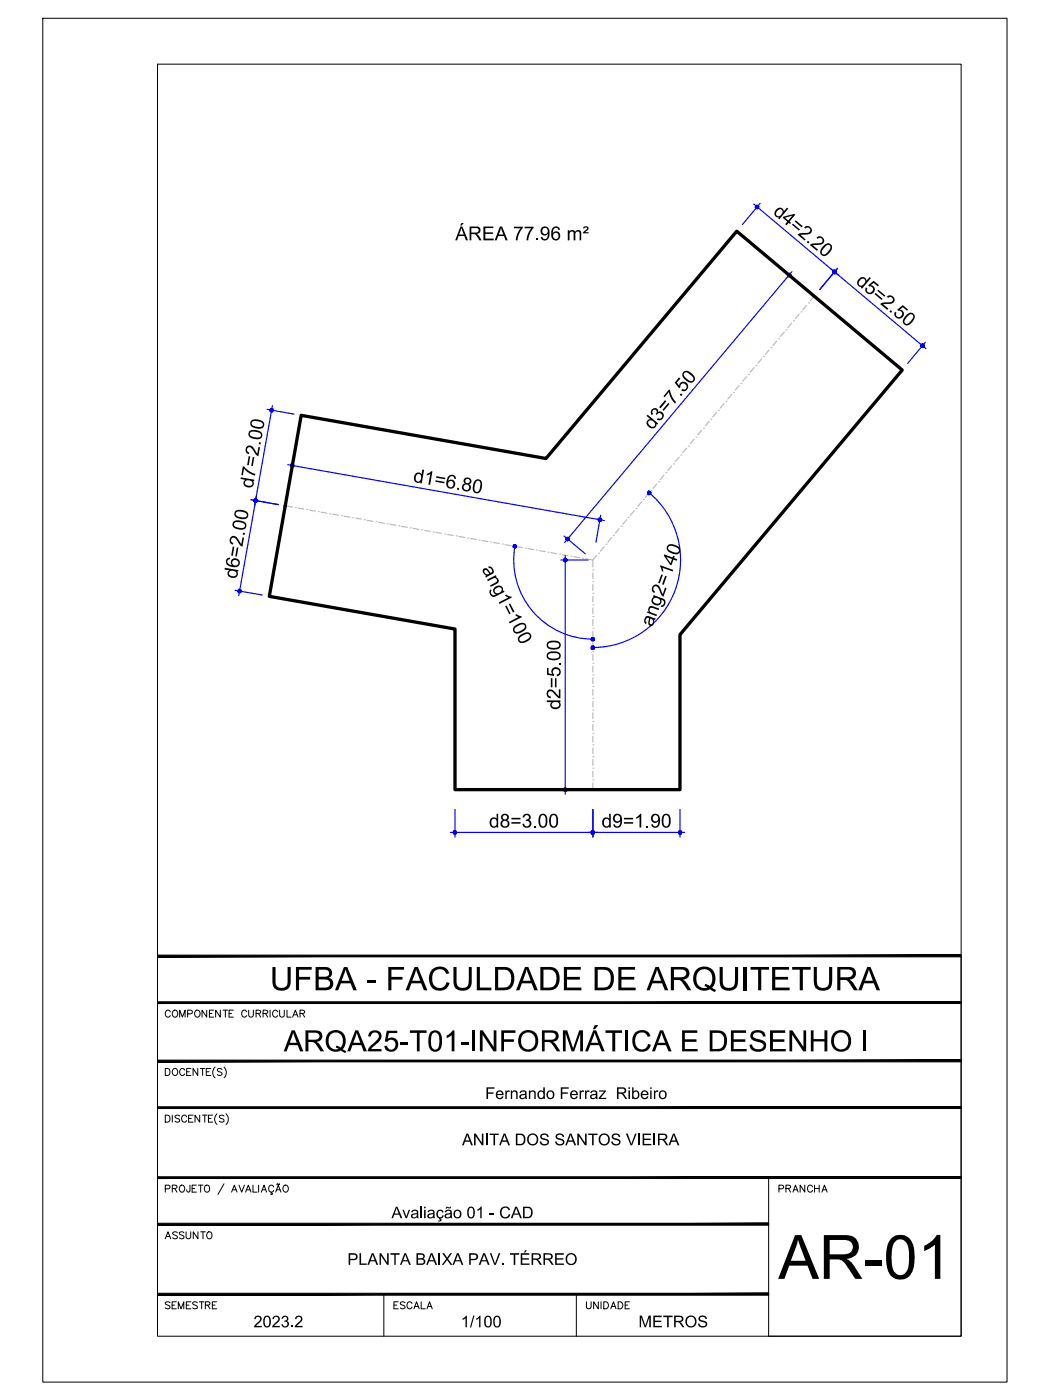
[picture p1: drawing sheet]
<svg xmlns="http://www.w3.org/2000/svg" width="229mm" height="305mm" viewBox="0 0 229 305" stroke-linecap="round" stroke-linejoin="round" font-family="sans-serif">
<!-- layer: ARQ_EIXO CINZA 04 -->
<g fill="none" stroke="#bababa" stroke-width=".25">
<path d="M164.6 79.6h.1M165.8 78.1l-.8 1M166.2 77.6h.1M167.4 76.2l-.8 1M167.9 75.7h.1M169.1 74.3l-.8 .9M169.5 73.7h.1M170.7 72.3l-.8 1M171.1 71.8h.1M172.3 70.4l-.8 .9M172.8 69.9h.1M174 68.4l-.9 1"/>
<path d="M174.4 67.9h.1M175.6 66.5l-.8 .9M176 66h.1M177.2 64.5l-.8 1M147.9 99.5l-.9 1M148.3 99.1h.1M149.5 97.6l-.8 1M149.9 97.1h.1M151.1 95.6l-.8 1M151.5 95.2h.1M154.4 91.7l-.8 1M154.8 91.3h.1"/>
<path d="M156 89.8l-.8 1M156.4 89.3h.1M157.6 87.8l-.8 1M158.1 87.4h.1M159.3 85.9l-.8 1M159.7 85.4h.1M160.9 83.9l-.8 1M161.3 83.5h.1M162.6 82l-.9 1M162.9 81.5h.1M164.2 80.1l-.8 .9M62.1 110.1l1.6 .3"/>
<path d="M64.3 110.5h.1M64.9 110.6l1.3 .2M66.8 111h.1M67.4 111.1l1.3 .2M69.3 111.4h.1M69.9 111.5l1.3 .2M71.8 111.8h.1M72.4 111.9l1.3 .3M74.3 112.3h.1M74.9 112.4l1.3 .2M76.8 112.7h.1M77.4 112.8l1.3 .2"/>
<path d="M79.3 113.2h.1M79.9 113.3l1.3 .2M81.8 113.6h.1M82.4 113.7l1.3 .2M84.3 114h.1M84.9 114.1l1.3 .3M86.8 114.5h.1M87.4 114.6l1.3 .2M89.3 114.9h.1M90 115l1.2 .3M91.8 115.4h.1M92.5 115.5l1.2 .2"/>
<path d="M94.3 115.8h.1M95 115.9l1.2 .2M96.8 116.2h.1M97.5 116.4l1.2 .2M99.3 116.7h.1M99.9 116.8l1.3 .2M101.8 117.1h.1M102.4 117.2l1.3 .3M104.3 117.6h.1M104.9 117.7l1.3 .2M106.8 118h.1M107.4 118.1l1.3 .2"/>
<path d="M109.3 118.4h.1M109.9 118.6l1.3 .2M111.8 118.9h.1M112.4 119l1.3 .2M114.3 119.3h.1M114.9 119.4l1.3 .3M116.8 119.8h.1M117.5 119.9l1.2 .2M131.5 119l-.8 1M132 118.5h.1M133.1 117.1l-.8 .9M133.6 116.5h.1"/>
<path d="M134.8 115.1l-.8 1M135.2 114.6h.1M136.4 113.2l-.8 .9M136.8 112.6h.1M138 111.2l-.8 1M138.5 110.7h.1M139.7 109.3l-.8 .9M140.1 108.8h.1M141.3 107.3l-.8 1M141.7 106.8h.1M143 105.4l-.8 .9M143.4 104.9h.1"/>
<path d="M144.6 103.4l-.8 1M145 102.9h.1M146.2 101.5l-.8 .9M146.6 101h.1M119.3 120.2h.1M120 120.3l1.2 .3M121.8 120.7h.1M122.5 120.8l1.2 .2M124.3 121.1h.1M125 121.2l1.2 .2M126.8 121.5h.1M127.5 121.7l1.6 .2"/>
<path d="M129.1 139.3h.1M129.1 136.8h.1M129.1 134.2h.1M129.1 131.7h.1M129.1 129.2h.1M129.1 126.6h.1M129.1 124.1h.1M129.1 124.7v1.3M129.1 127.3v1.2M129.1 129.8v1.3M129.1 132.3v1.3M129.1 134.9v1.2"/>
<path d="M129.1 137.4v1.3M129.1 140v1.2M129.9 120.9l-.8 1v1.5M130.3 120.4h.1M129.1 159.6h.1M129.1 157.1h.1M129.1 154.6h.1M129.1 152h.1M129.1 149.5h.1M129.1 146.9h.1M129.1 144.4h.1M129.1 141.9h.1"/>
<path d="M129.1 142.5v1.3M129.1 145v1.3M129.1 147.6v1.2M129.1 150.1v1.3M129.1 152.7v1.2M129.1 155.2v1.3M129.1 157.7v1.3M129.1 169.8h.1M129.1 167.3h.1M129.1 164.7h.1M129.1 162.2h.1M129.1 160.3v1.2"/>
<path d="M129.1 162.8v1.3M129.1 165.4v1.2M129.1 167.9v1.3M129.1 170.4v1.5"/>
</g>
<!-- layer: COTA AZUL -->
<g fill="none" stroke="#00f" stroke-width=".25">
<path d="M164.1 44.4l18.4 15.5M165.5 44.3l-3.9 4.6M171 59.3l4.6 3.8M172.4 59.1l-49.5 59M180.9 58.5l20.7 17.4M182.3 58.4l-3.8 4.6M201.5 74.5l-3.9 4.6M58.1 89.1l6 1.1M59.3 88.3l-3.8 21.7M54.7 108.8l5.9 1.1M55.8 108l-3.8 21.7M62.7 101.2l68.9 12.1"/>
<path d="M63.8 100.4l-1 5.9M112.1 118.9a17.3 17.3 0 0 0 17 20.2M122.8 116.7l4.6 3.9M130.8 112.2l-1 5.9M141.4 107.3a19.1 19.1 0 0 1 5.6 21.1 19.1 19.1 0 0 1-17.9 12.6M51.2 128.5l5.9 1M122.1 121.9h6M123.1 120.9v52M99.1 176.2v6M122.1 171.9h6M129.1 176.2v6M148 176.2v6"/>
<path d="M98 181.2h51.1"/>
</g>
<g fill="#00f" stroke="#00f" stroke-width=".22">
<path d="M63.2 101.3l.1 .2 .3-.2zM63.3 101.5l.3-.2-.2 .3zM63.6 101.3l-.2 .3 .2 .1z"/>
<path d="M63.6 101.3v.4h.2zM63.6 101.3l.3 .3-.1 .1zM63.6 101.3l.3 .3 .1-.2z"/>
<path d="M63.6 101.3l.4 .1v-.2zM63.9 101l.1 .2-.4 .1zM63.7 101l-.1 .3 .3-.3z"/>
<path d="M63.5 101l.1 .3 .1-.3zM63.3 101.1l.2-.1 .1 .3zM63.3 101.1l-.1 .2h.4z"/>
<path d="M130.6 113.2h.4l-.1-.2zM130.9 112.9v.1l-.3 .2zM130.7 112.8l-.1 .4 .3-.3z"/>
<path d="M130.5 112.8l.1 .4 .1-.4zM130.3 112.9l.2-.1 .1 .4zM130.3 112.9l-.1 .2 .4 .1z"/>
<path d="M130.2 113.1l.1 .2 .3-.1zM130.3 113.3l.3-.1-.3 .3zM130.6 113.2l-.3 .3h.3z"/>
<path d="M130.6 113.2v.3h.1zM130.6 113.2l.3 .2-.2 .1zM130.6 113.2l.3 .2 .1-.2z"/>
<path d="M122.9 121.6l.2 .3v-.4zM122.9 121.6l.2 .3-.3-.1zM122.8 121.8l-.1 .1h.4z"/>
<path d="M122.7 121.9l.1 .2 .3-.2zM122.8 122.1l.3-.2-.2 .4zM123.1 121.9l-.2 .4h.2z"/>
<path d="M123.1 121.9v.4h.2zM123.1 121.9l.3 .2-.1 .2zM123.1 121.9l.3 .2v-.2z"/>
<path d="M123.1 121.9h.3v-.1zM123.3 121.6l.1 .2-.3 .1zM123.1 121.5v.4l.2-.3z"/>
<path d="M123.1 171.9v.4h.2zM123.1 171.9l.3 .2-.1 .2zM123.1 171.9l.3 .2v-.2z"/>
<path d="M123.1 171.9h.3v-.2zM123.3 171.6l.1 .1-.3 .2zM123.1 171.5v.4l.2-.3z"/>
<path d="M122.9 171.6l.2 .3v-.4zM122.9 171.6l.2 .3-.3-.2zM122.8 171.7l-.1 .2h.4z"/>
<path d="M122.7 171.9l.1 .2 .3-.2zM122.8 172.1l.3-.2-.2 .4zM123.1 171.9l-.2 .4h.2z"/>
<path d="M123.6 117.3l-.2 .3 .1 .1zM123.6 117.3l.1 .4h-.2zM123.6 117.3l.1 .4 .2-.1z"/>
<path d="M123.6 117.3l.3 .3 .1-.2zM123.6 117.3l.4-.1v.2zM123.8 117.1l-.2 .2 .4-.1z"/>
<path d="M123.7 117l-.1 .3 .2-.2zM123.4 117h.3l-.1 .3zM123.3 117.1l.3 .2-.2-.3z"/>
<path d="M123.3 117.1l-.1 .2h.4zM123.2 117.3h.4l-.4 .2zM123.2 117.5l.2 .1 .2-.3z"/>
<path d="M171.9 59.5l-.1 .4 .2-.3zM171.7 59.6l.2-.1-.1 .4zM171.5 59.6l.3 .3-.1-.3z"/>
<path d="M171.5 59.6l-.1 .2 .4 .1zM171.4 59.8l.4 .1-.4 .1zM171.4 60l.2 .2 .2-.3z"/>
<path d="M171.8 59.9l-.2 .3 .1 .1zM171.8 59.9l.1 .3-.2 .1zM171.8 59.9l.1 .3h.2z"/>
<path d="M171.8 59.9l.3 .3 .1-.3zM171.8 59.9l.4-.1v.1zM172 59.6l-.2 .3 .4-.1z"/>
<path d="M164.5 44.8v.2l.3 .1zM164.5 45l.3 .1-.3 .1zM164.5 45.2l.1 .1 .2-.2z"/>
<path d="M164.8 45.1l-.2 .2 .2 .1zM164.8 45.1l.2 .3h-.2zM164.8 45.1l.2 .3 .1-.1z"/>
<path d="M164.8 45.1l.3 .2 .1-.2zM164.8 45.1l.4-.1v.1zM165.1 44.8l-.3 .3 .4-.1z"/>
<path d="M164.9 44.7l-.1 .4 .3-.3zM164.7 44.7h.2l-.1 .4zM164.5 44.8l.3 .3-.1-.4z"/>
<path d="M181.7 59.2l.3 .2 .1-.1zM181.7 59.2l.3-.1 .1 .2zM181.9 58.9l-.2 .3 .3-.1z"/>
<path d="M181.7 58.8v.4l.2-.3zM181.6 58.8h.1v.4zM181.4 59l.3 .2-.1-.4z"/>
<path d="M181.4 59l-.1 .1 .4 .1zM181.3 59.1l.4 .1-.3 .2zM181.4 59.4v.1l.3-.3z"/>
<path d="M181.7 59.2l-.3 .3 .2 .1zM181.7 59.2l.1 .4h-.2zM181.7 59.2l.1 .4 .2-.2z"/>
<path d="M181.4 59l-.1 .1 .4 .1zM181.3 59.1l.4 .1-.3 .2zM181.4 59.4v.1l.3-.3z"/>
<path d="M181.7 59.2l-.3 .3 .2 .1zM181.7 59.2l.1 .4h-.2zM181.7 59.2l.1 .4 .2-.2z"/>
<path d="M181.7 59.2l.3 .2 .1-.1zM181.7 59.2l.3-.1 .1 .2zM181.9 58.9l-.2 .3 .3-.1z"/>
<path d="M181.7 58.8v.4l.2-.3zM181.6 58.8h.1v.4zM181.4 59l.3 .2-.1-.4z"/>
<path d="M200.8 75.3l.3 .2 .1-.1zM200.8 75.3l.4-.2v.3zM201.1 75l-.3 .3 .4-.2z"/>
<path d="M200.9 74.9l-.1 .4 .3-.3zM200.7 74.9h.2l-.1 .4zM200.5 75l.3 .3-.1-.4z"/>
<path d="M200.5 75v.2l.3 .1zM200.5 75.2l.3 .1-.3 .1zM200.5 75.4l.1 .2 .2-.3z"/>
<path d="M200.8 75.3l-.2 .3h.2zM200.8 75.3l.2 .3h-.2zM200.8 75.3l.2 .3 .1-.1z"/>
<path d="M55.5 108.6l.1 .4 .1-.4zM55.5 108.6l.1 .4-.2-.2zM55.4 108.8l-.1 .1 .3 .1z"/>
<path d="M55.3 108.9v.2l.3-.1zM55.3 109.1l.3-.1-.2 .3zM55.6 109l-.2 .3h.2z"/>
<path d="M55.6 109v.3h.2zM55.6 109l.3 .2-.1 .1zM55.6 109l.3 .2 .1-.1z"/>
<path d="M55.6 109l.4 .1v-.3zM55.6 109l.3-.3 .1 .1zM55.7 108.6l-.1 .4 .3-.3z"/>
<path d="M52.2 128.7l-.1 .3h.2zM52.2 128.7l.3 .2-.2 .1zM52.2 128.7l.3 .2v-.2z"/>
<path d="M52.2 128.7h.3v-.1zM52.4 128.4l.1 .2-.3 .1zM52.2 128.3v.4l.2-.3z"/>
<path d="M52 128.3l.2 .4v-.4zM51.9 128.4l.1-.1 .2 .4zM51.9 128.4l-.1 .2 .4 .1z"/>
<path d="M51.8 128.6v.2l.4-.1zM51.8 128.8l.4-.1-.3 .2zM52.2 128.7l-.3 .2 .2 .1z"/>
<path d="M55.6 109v.3h.2zM55.6 109l.3 .2-.1 .1zM55.6 109l.3 .2 .1-.1z"/>
<path d="M55.6 109l.4 .1v-.3zM55.6 109l.3-.3 .1 .1zM55.7 108.6l-.1 .4 .3-.3z"/>
<path d="M55.5 108.6l.1 .4 .1-.4zM55.5 108.6l.1 .4-.2-.2zM55.4 108.8l-.1 .1 .3 .1z"/>
<path d="M55.3 108.9v.2l.3-.1zM55.3 109.1l.3-.1-.2 .3zM55.6 109l-.2 .3h.2z"/>
<path d="M59 88.9l.1 .4 .1-.4zM59 88.9l.1 .4-.3-.2zM58.8 89.1v.1l.3 .1z"/>
<path d="M58.8 89.2v.2l.3-.1zM58.8 89.4l.3-.1-.2 .3zM59.1 89.3l-.2 .3 .2 .1z"/>
<path d="M59.1 89.3v.4h.2zM59.1 89.3l.3 .2-.1 .2zM59.1 89.3l.3 .2 .1-.1z"/>
<path d="M59.1 89.3l.4 .1v-.2zM59.4 89l.1 .2-.4 .1zM59.2 88.9l-.1 .4 .3-.3z"/>
<path d="M129.1 181.2h.3v-.1zM129.2 180.9l.2 .2-.3 .1zM129.1 180.8v.4l.1-.3z"/>
<path d="M128.9 180.9l.2 .3v-.4zM128.9 180.9l.2 .3-.4-.1zM128.7 181.1v.1h.4z"/>
<path d="M128.7 181.2v.2l.4-.2zM128.7 181.4l.4-.2-.2 .4zM129.1 181.2l-.2 .4h.2z"/>
<path d="M129.1 181.2v.4h.1zM129.1 181.2l.3 .2-.2 .2zM129.1 181.2l.3 .2v-.2z"/>
<path d="M98.7 181.2v.2l.4-.2zM98.7 181.4l.4-.2-.3 .4zM99.1 181.2l-.3 .4h.3z"/>
<path d="M99.1 181.2v.4h.1zM99.1 181.2l.3 .2-.2 .2zM99.1 181.2l.3 .2v-.2z"/>
<path d="M99.1 181.2h.3v-.1zM99.2 180.9l.2 .2-.3 .1zM99.1 180.8v.4l.1-.3z"/>
<path d="M98.8 180.9l.3 .3v-.4zM98.8 180.9l.3 .3-.4-.1zM98.7 181.1v.1h.4z"/>
<path d="M148 181.2h.4v-.1zM148.3 180.9l.1 .2-.4 .1zM148 180.8v.4l.3-.3z"/>
<path d="M147.9 180.9l.1 .3v-.4zM147.9 180.9l.1 .3-.3-.1zM147.7 181.1v.1h.3z"/>
<path d="M147.7 181.2v.2l.3-.2zM147.7 181.4l.3-.2-.1 .4zM148 181.2l-.1 .4h.1z"/>
<path d="M148 181.2v.4h.3zM148 181.2l.4 .2-.1 .2zM148 181.2l.4 .2v-.2z"/>
<path d="M128.7 181.2v.2l.4-.2zM128.7 181.4l.4-.2-.2 .4zM129.1 181.2l-.2 .4h.2z"/>
<path d="M129.1 181.2v.4h.1zM129.1 181.2l.3 .2-.2 .2zM129.1 181.2l.3 .2v-.2z"/>
<path d="M129.1 181.2h.3v-.1zM129.2 180.9l.2 .2-.3 .1zM129.1 180.8v.4l.1-.3z"/>
<path d="M128.9 180.9l.2 .3v-.4zM128.9 180.9l.2 .3-.4-.1zM128.7 181.1v.1h.4z"/>
<path d="M111.9 118.6l.2 .3v-.3zM111.9 118.6l.2 .3-.3-.2zM111.8 118.7l-.1 .2h.4z"/>
<path d="M111.7 118.9v.2l.4-.2zM111.7 119.1l.4-.2-.3 .3zM112.1 118.9l-.3 .3 .2 .1z"/>
<path d="M112.1 118.9l-.1 .4h.2zM112.1 118.9l.3 .3-.2 .1zM112.1 118.9l.3 .3v-.2z"/>
<path d="M112.1 118.9l.3 .1v-.2zM112.1 118.9l.2-.2 .1 .1zM112.1 118.6v.3l.2-.2z"/>
<path d="M129.1 139.1h.3v-.1zM129.2 138.9l.2 .1-.3 .1zM129.1 138.8v.3l.1-.2z"/>
<path d="M128.9 138.9l.2 .2v-.3zM128.9 138.9l.2 .2-.4-.1zM128.7 139v.1h.4z"/>
<path d="M128.7 139.1v.3l.4-.3zM128.7 139.4l.4-.3-.2 .4zM129.1 139.1l-.2 .4h.2z"/>
<path d="M129.1 139.1v.4h.1zM129.1 139.1l.3 .3-.2 .1zM129.1 139.1l.3 .3v-.3z"/>
<path d="M128.7 141v.2l.4-.2zM128.7 141.2l.4-.2-.2 .4zM129.1 141l-.2 .4h.2z"/>
<path d="M129.1 141v.4h.1zM129.1 141l.3 .2-.2 .2zM129.1 141l.3 .2v-.2z"/>
<path d="M129.1 141h.3v-.2zM129.2 140.7l.2 .1-.3 .2zM129.1 140.6v.4l.1-.3z"/>
<path d="M128.9 140.7l.2 .3v-.4zM128.9 140.7l.2 .3-.4-.2zM128.7 140.8v.2h.4z"/>
<path d="M141.1 107.1l-.1 .1 .3 .1zM141 107.2l.3 .1-.3 .1zM141 107.4l.1 .2 .2-.3z"/>
<path d="M141.3 107.3l-.2 .3 .2 .1zM141.3 107.3l.1 .4h-.1zM141.3 107.3l.1 .4 .2-.2z"/>
<path d="M141.3 107.3l.3 .2 .1-.1zM141.3 107.3l.4-.1v.2zM141.6 107l-.3 .3 .4-.1z"/>
<path d="M141.4 106.9l-.1 .4 .3-.3zM141.2 106.9h.2l-.1 .4zM141.2 106.9l-.1 .2 .2 .2z"/>
</g>
<!-- layer: 0 -->
<path d="M65.6 90.4l53.3 9.4 41.5-49.5 36 30.3-48.4 57.6v33.7h-48.9v-35l-40.5-7.1z" fill="none" stroke="#000" stroke-width=".72"/>
<!-- layer: MRG_EXTERNA -->
<path d="M9.3 4h209.9v296.9h-209.9z" fill="none" stroke="#000" stroke-width=".22"/>
<!-- layer: MRG_INTERNA -->
<path d="M34.3 14h175v276.9h-175z" fill="none" stroke="#000" stroke-width=".22"/>
<!-- layer: SIMB_01 -->
<g fill="#000" stroke="#000" stroke-width=".22">
<path d="M34.3 218.1v.4l175-.4zM34.3 218.5l175-.4v.4z"/>
<path d="M34.3 207.9v.4l175-.4zM34.3 208.3l175-.4v.4z"/>
<path d="M34.3 230.8v.4l175-.4zM34.3 231.2l175-.4v.4z"/>
<path d="M34.3 256.2v.4l175-.4zM34.3 256.6l175-.4v.4z"/>
<path d="M34.3 241v.3l175-.3zM34.3 241.3l175-.3v.3z"/>
<path d="M34.3 266.3v.4l133-.4zM34.3 266.7l133-.4v.4z"/>
<path d="M34.3 282h133v-.4zM34.3 281.6h133l-133 .4z"/>
</g>
<g fill="none" stroke="#000" stroke-width=".22">
<path d="M45 219.9v1.5l-1-1.5v1.5M46.5 219.9h-.9v1.5h.9M48 219.9v1.5l-1.1-1.5v1.5M48.6 219.9h1M49.1 219.9v1.5M50.8 219.9h-.9v1.5h.9M54.1 219.9v1.1l.5 .4h.3l.3-.4v-1.1M58.8 219.9v1.5M60.9 219.9v1.1l.4 .4 .5-.2 .1-1.3M62.5 219.9v1.5h.9M209.3 208.1v82.8h-42v-34.5M36 232.6h.5a.82 .82 0 0 1 .5 .8 .82 .82 0 0 1-.5 .7h-.5z"/>
<path d="M37.1 220.3a.56 .56 0 0 0-.7-.4 .56 .56 0 0 0-.4 .6 .63 .63 0 0 0 .2 .8 .63 .63 0 0 0 .9-.2M37.7 220.1a.72 .72 0 0 1 1 .2 .72 .72 0 0 1-.3 1.1 .72 .72 0 0 1-.9-.4 .72 .72 0 0 1 .2-.9zM37.7 232.8a.72 .72 0 0 1 1 .2 .72 .72 0 0 1-.3 1.1 .72 .72 0 0 1-.9-.4 .72 .72 0 0 1 .2-.9zM39.1 221.4v-1.5l.6 1.5 .6-1.5v1.5M40.2 233a.56 .56 0 0 0-.6-.4 .56 .56 0 0 0-.5 .6 .63 .63 0 0 0 .3 .8 .63 .63 0 0 0 .8-.2M40.6 233.3h.6M40.9 220.7l.9-.1v-.5l-.3-.2h-.6v1.5M41.6 232.6h-1v1.5h1M42.7 220a.71 .71 0 0 1 .9 .7 .71 .71 0 0 1-.9 .7l-.3-.5v-.4zM43.1 232.6v1.5l-1.1-1.5v1.5M43.6 232.6h1M44.1 232.6v1.5"/>
<path d="M44.9 233.3h.6M45.6 220.6h.5M45.9 232.6h-1v1.5h1M46.8 232.3a1.57 1.57 0 0 0 0 2.4M48.3 232.8l-.3-.2-.7 .2 .2 .4 .5 .2 .3 .3v.2l-.3 .2-.7-.2M48.8 232.3a1.57 1.57 0 0 1 0 2.4M49.9 220.6h.5M53.7 220.3a.56 .56 0 0 0-.6-.4 .56 .56 0 0 0-.5 .6 .63 .63 0 0 0 .3 .8 .63 .63 0 0 0 .8-.2M55.8 220.6h.8l.2-.4-.4-.3h-.6v1.5M56.3 220.6l.5 .8M57.3 220.6h.8l.2-.4-.4-.3h-.6v1.5M57.8 220.6l.5 .8"/>
<path d="M60.5 220.3a.56 .56 0 0 0-.7-.4 .56 .56 0 0 0-.4 .6 .63 .63 0 0 0 .2 .8 .63 .63 0 0 0 .9-.2M63.7 221.4l.6-1.5 .6 1.5M65.3 220.6h.9l.1-.4-.3-.3h-.7v1.5M65.8 220.6l.5 .8M36 242.8h.5a.82 .82 0 0 1 .5 .7 .82 .82 0 0 1-.5 .8h-.5zM36 258.8l.9-.1 .1-.6-1-.1v1.5M37.5 258.7l1-.1v-.5l-1-.1v1.5M37.5 242.8v1.5M38 258.7l.5 .8M39.1 243l-.3-.2-.7 .2 .2 .4 .7 .3 .1 .2v.2l-.3 .2-.7-.2M39.2 258.2a.72 .72 0 0 1 1 .2 .72 .72 0 0 1-.3 1.1 .72 .72 0 0 1-.9-.4 .72 .72 0 0 1 .2-.9zM40.6 243.2a.56 .56 0 0 0-.6-.4 .56 .56 0 0 0-.5 .6 .63 .63 0 0 0 .3 .8 .63 .63 0 0 0 .8-.2"/>
<path d="M41.1 243.5h.6M41.4 258l-.1 1.4-.4 .1-.2-.1-.1-.4M41.8 258.7h.6M42 242.8h-.9v1.5h.9M42.8 258h-1v1.5h1M43.2 258h1M43.5 242.8v1.5l-1-1.5v1.5M43.7 258v1.5M44.1 242.8h1M44.6 242.8v1.5M44.6 258.2a.63 .63 0 0 1 .8-.1 .63 .63 0 0 1 .2 .9 .57 .57 0 0 1-.5 .6 .57 .57 0 0 1-.6-.6zM45.4 243.5h.5"/>
<path d="M46.3 242.8h-.9v1.5h.9M47.2 242.5a1.57 1.57 0 0 0 0 2.3M48.8 243l-.4-.2-.6 .2 .1 .4 .7 .3 .2 .2v.2l-.4 .2-.6-.2M48.8 257.7l-1.3 2.4M49.2 242.5a1.57 1.57 0 0 1 0 2.3M50.4 259.5l.6-1.5 .6 1.5M50.7 259h.7M52 258l.6 1.5 .6-1.5M53.5 259.5l.6-1.5 .6 1.5M53.7 259h.7M55.1 258v1.5h.9M56.3 258v1.5"/>
<path d="M56.9 259.5l.6-1.5 .5 1.5M57.1 259h.7M59.1 259.5v.3l.2 .2h-.4M59.6 258.4a.6 .6 0 0 0-.9-.3 .6 .6 0 0 0-.2 .9 .54 .54 0 0 0 .4 .5 .54 .54 0 0 0 .7-.3M60 259.5l.6-1.5 .6 1.5M60.2 259h.8M60.3 257.8l-.1 .1M60.3 257.8h.2M60.5 257.8l.1 .1M60.6 257.9h.2M60.9 257.7l-.1 .2M61.8 258.2a.72 .72 0 0 1 1 .2 .72 .72 0 0 1-.3 1.1 .72 .72 0 0 1-.9-.4 .72 .72 0 0 1 .2-.9z"/>
<path d="M83.6 281.8v9.1M125.5 281.8v9.1"/>
</g>
<text font-size="13.3" x="169.5" y="278.4">AR-01</text>
<text font-size="7.1" x="58.8" y="215.6">UFBA - FACULDADE DE ARQUITETURA</text>
<text font-size="6.4" x="61.8" y="228.9">ARQA25-T01-INFORMÁTICA E DESENHO I</text>
<g font-size="4.4">
<text x="168.3" y="260.7">PRANCHA</text>
<text x="34.9" y="270.9">ASSUNTO</text>
<text x="34.9" y="286.1">SEMESTRE</text>
<text x="84.7" y="286.1">ESCALA</text>
<text x="126.3" y="286.1">UNIDADE</text>
</g>
<g font-size="4.2">
<text x="168.1" y="46.4" transform="rotate(40 168.1 46.4)">d4=2.20</text>
<text x="99.1" y="52.3">ÁREA 77.96 m²</text>
<text x="186.1" y="61.6" transform="rotate(40 186.1 61.6)">d5=2.50</text>
<text x="142" y="93.8" transform="rotate(-50 142 93.8)">d3=7.50</text>
<text x="55" y="106.4" transform="rotate(-80 55 106.4)">d7=2.00</text>
<text x="89.8" y="104.9" transform="rotate(10 89.8 104.9)">d1=6.80</text>
<text x="104.8" y="123.9" transform="rotate(63 104.8 123.9)">ang1=100</text>
<text x="51.6" y="126.2" transform="rotate(-80 51.6 126.2)">d6=2.00</text>
<text x="142" y="136.6" transform="rotate(-70 142 136.6)">ang2=140</text>
<text x="122" y="154.5" transform="rotate(-90 122 154.5)">d2=5.00</text>
<text x="106.5" y="180.2">d8=3.00</text>
<text x="130.9" y="180.2">d9=1.90</text>
</g>
<g font-size="3.5">
<text x="105.6" y="239.3">Fernando Ferraz Ribeiro</text>
<text x="100.6" y="249.3">ANITA DOS SANTOS VIEIRA</text>
<text x="85.2" y="265.2">Avaliação 01 - CAD</text>
<text x="75.6" y="275.4">PLANTA BAIXA PAV. TÉRREO</text>
<text x="55.2" y="289">2023.2</text>
<text x="100.3" y="289">1/100</text>
<text x="139" y="289">METROS</text>
</g>
</svg>
